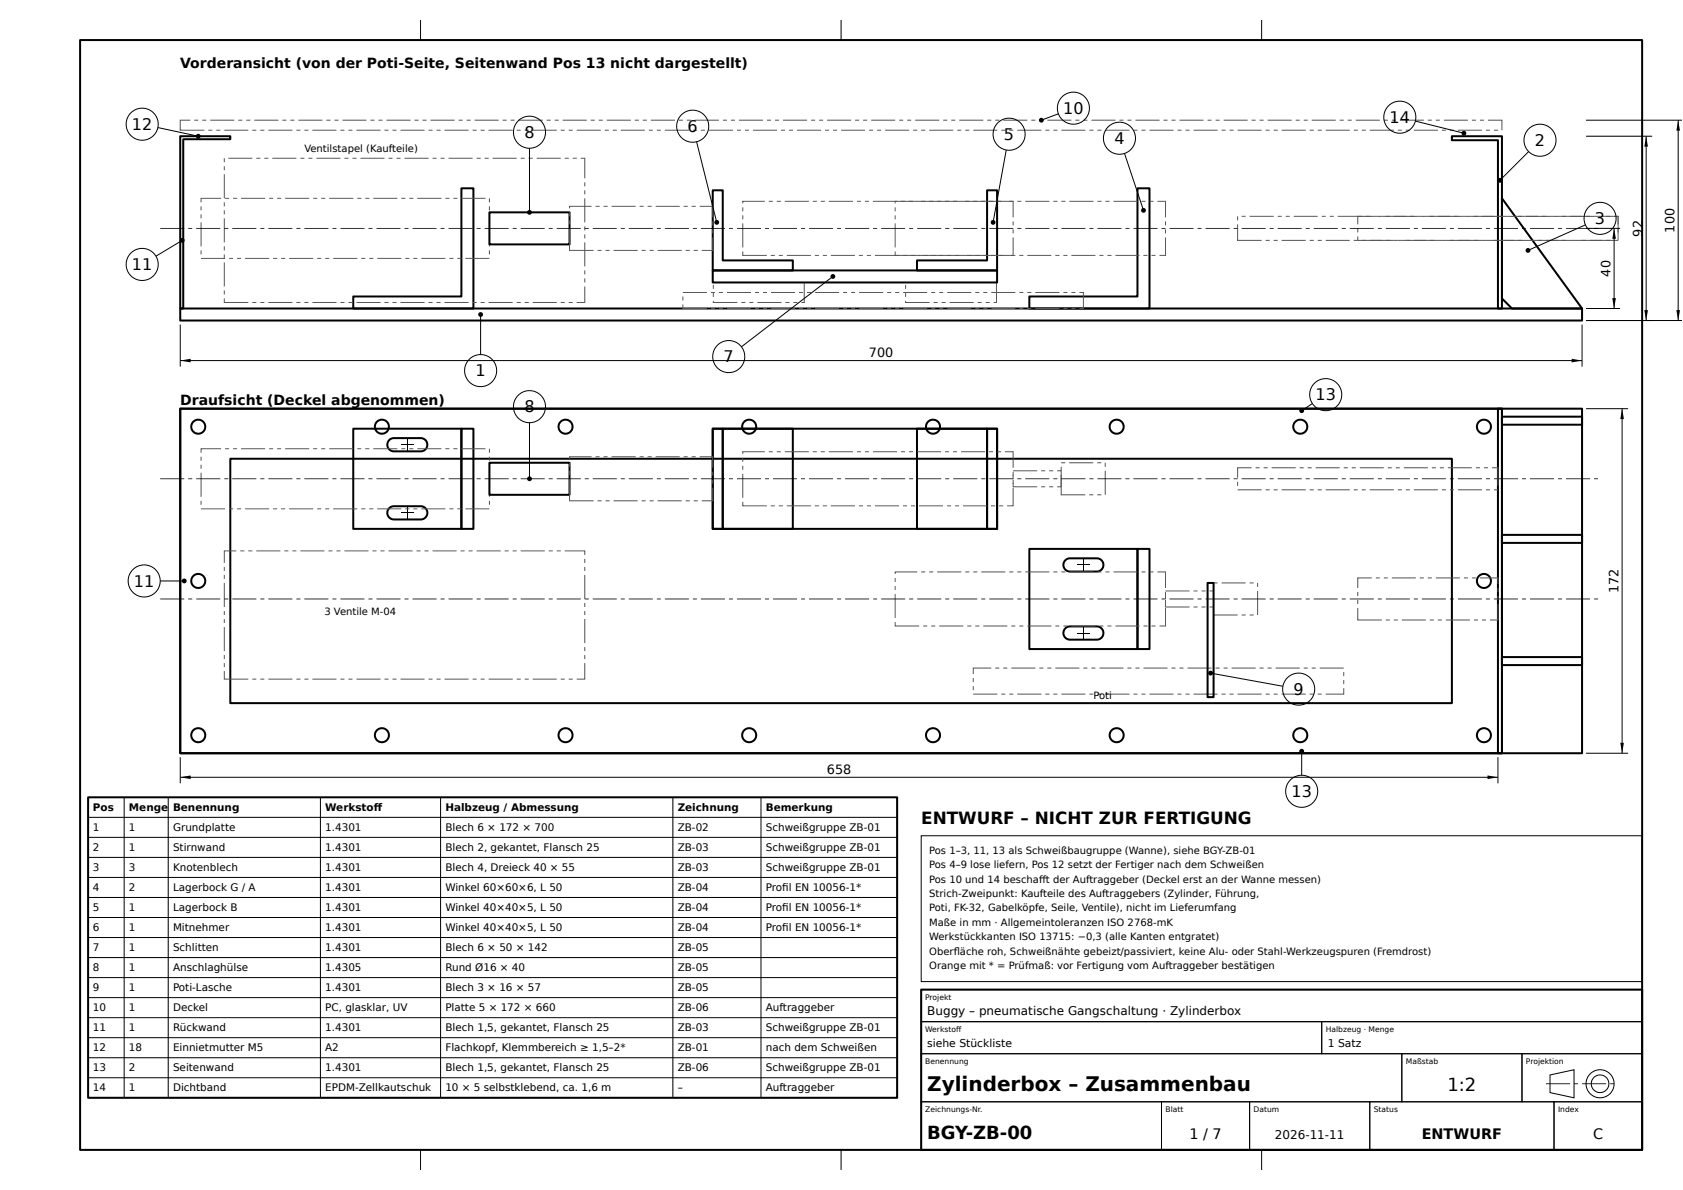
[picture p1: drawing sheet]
<svg xmlns="http://www.w3.org/2000/svg" width="420mm" height="297mm" viewBox="0 0 420 297" stroke-linecap="round" stroke-linejoin="round" font-family="sans-serif">
<path d="M20 10h390v277h-390zM45 34h12.5v.8h-11.8v42.2h-.7zM362.5 34h12.5v43h-1v-42h-11.5zM375 49.5l20 27.5h-17.5l-2.5-2.5zM45 77h350v3h-350zM230 247h180v40h-180z" fill="none" stroke="#000" stroke-width=".5"/>
<g fill="none" stroke="#000" stroke-width=".25">
<path d="M105 5v5M210 5v5M315 5v5M230 208.6h180v36.4h-180zM230 247h180v8h-180zM230 255h100v8h-100zM330 255h80v8h-80zM230 263h120v12h-120zM230 275h60v12h-60zM290 275h22v12h-22zM312 275h30v12h-30zM342 275h46v12h-46z"/>
<path d="M350 263h30v12h-30zM380 263h30v12h-30zM387 268.3l6-1.3v7l-6-1.3zM388 275h22v12h-22zM105 287v5M210 287v5M315 287v5"/>
<circle cx="399.5" cy="270.5" r="2.2"/>
<circle cx="399.5" cy="270.5" r="3.5"/>
</g>
<g fill="#000">
<path d="M386 270.4h6v.2h-6zM393 270.4h1v.2h-1z"/>
<path d="M395 270.4h6v.2h-6zM402 270.4h1v.2h-1z"/>
</g>
<path d="M52 32.4h1v.2h-1zM54 32.4h1v.2h-1zM56 32.4h6v.2h-6zM63 32.4h1v.2h-1zM65 32.4h1v.2h-1zM67 32.4h6v.2h-6zM74 32.4h1v.2h-1zM76 32.4h1v.2h-1zM78 32.4h6v.2h-6zM85 32.4h1v.2h-1zM87 32.4h1v.2h-1zM89 32.4h6v.2h-6zM96 32.4h1v.2h-1zM98 32.4h1v.2h-1zM100 32.4h6v.2h-6zM107 32.4h1v.2h-1zM109 32.4h1v.2h-1zM111 32.4h6v.2h-6zM118 32.4h1v.2h-1zM120 32.4h1v.2h-1zM122 32.4h6v.2h-6zM129 32.4h1v.2h-1zM131 32.4h1v.2h-1zM133 32.4h6v.2h-6zM140 32.4h1v.2h-1zM142 32.4h1v.2h-1zM144 32.4h6v.2h-6zM151 32.4h1v.2h-1zM153 32.4h1v.2h-1zM155 32.4h6v.2h-6zM162 32.4h1v.2h-1zM164 32.4h1v.2h-1zM166 32.4h6v.2h-6zM173 32.4h1v.2h-1zM175 32.4h1v.2h-1zM177 32.4h6v.2h-6zM184 32.4h1v.2h-1zM186 32.4h1v.2h-1zM188 32.4h6v.2h-6zM195 32.4h1v.2h-1zM197 32.4h1v.2h-1zM199 32.4h6v.2h-6zM206 32.4h1v.2h-1zM208 32.4h1v.2h-1zM210 32.4h6v.2h-6zM217 32.4h1v.2h-1zM219 32.4h1v.2h-1zM221 32.4h6v.2h-6zM228 32.4h1v.2h-1zM230 32.4h1v.2h-1zM232 32.4h6v.2h-6zM239 32.4h1v.2h-1zM241 32.4h1v.2h-1zM243 32.4h6v.2h-6zM250 32.4h1v.2h-1zM252 32.4h1v.2h-1zM254 32.4h6v.2h-6zM261 32.4h1v.2h-1zM263 32.4h1v.2h-1zM265 32.4h6v.2h-6zM272 32.4h1v.2h-1zM274 32.4h1v.2h-1zM276 32.4h6v.2h-6zM283 32.4h1v.2h-1zM285 32.4h1v.2h-1zM287 32.4h6v.2h-6zM294 32.4h1v.2h-1zM296 32.4h1v.2h-1zM298 32.4h6v.2h-6zM305 32.4h1v.2h-1zM307 32.4h1v.2h-1zM309 32.4h6v.2h-6zM316 32.4h1v.2h-1zM318 32.4h1v.2h-1zM320 32.4h6v.2h-6zM327 32.4h1v.2h-1zM329 32.4h1v.2h-1zM331 32.4h6v.2h-6zM338 32.4h1v.2h-1zM340 32.4h1v.2h-1zM342 32.4h6v.2h-6zM349 32.4h1v.2h-1zM351 32.4h1v.2h-1zM353 32.4h6v.2h-6zM360 32.4h1v.2h-1zM362 32.4h1v.2h-1zM364 32.4h6v.2h-6zM371 32.4h1v.2h-1zM373 32.4h1v.2h-1zM371.5 29.9h3.6v2.6h-.2v-2.5h.1v.1h-3.5zM369.5 29.9h1v.2h-1zM367.5 29.9h1v.2h-1zM360.5 29.9h6v.2h-6zM358.5 29.9h1v.2h-1zM356.5 29.9h1v.2h-1zM349.5 29.9h6v.2h-6zM347.5 29.9h1v.2h-1zM345.5 29.9h1v.2h-1zM338.5 29.9h6v.2h-6zM336.5 29.9h1v.2h-1zM334.5 29.9h1v.2h-1zM327.5 29.9h6v.2h-6zM325.5 29.9h1v.2h-1zM323.5 29.9h1v.2h-1zM316.5 29.9h6v.2h-6zM314.5 29.9h1v.2h-1zM312.5 29.9h1v.2h-1zM305.5 29.9h6v.2h-6zM303.5 29.9h1v.2h-1zM301.5 29.9h1v.2h-1zM294.5 29.9h6v.2h-6zM292.5 29.9h1v.2h-1zM290.5 29.9h1v.2h-1zM283.5 29.9h6v.2h-6zM281.5 29.9h1v.2h-1zM279.5 29.9h1v.2h-1zM272.5 29.9h6v.2h-6zM270.5 29.9h1v.2h-1zM268.5 29.9h1v.2h-1zM261.5 29.9h6v.2h-6zM259.5 29.9h1v.2h-1zM257.5 29.9h1v.2h-1zM250.5 29.9h6v.2h-6zM248.5 29.9h1v.2h-1zM246.5 29.9h1v.2h-1zM239.5 29.9h6v.2h-6zM237.5 29.9h1v.2h-1zM235.5 29.9h1v.2h-1zM228.5 29.9h6v.2h-6zM226.5 29.9h1v.2h-1zM224.5 29.9h1v.2h-1zM217.5 29.9h6v.2h-6zM215.5 29.9h1v.2h-1zM213.5 29.9h1v.2h-1zM206.5 29.9h6v.2h-6zM204.5 29.9h1v.2h-1zM202.5 29.9h1v.2h-1zM195.5 29.9h6v.2h-6zM193.5 29.9h1v.2h-1zM191.5 29.9h1v.2h-1zM184.5 29.9h6v.2h-6zM182.5 29.9h1v.2h-1zM180.5 29.9h1v.2h-1zM173.5 29.9h6v.2h-6zM171.5 29.9h1v.2h-1zM169.5 29.9h1v.2h-1zM162.5 29.9h6v.2h-6zM160.5 29.9h1v.2h-1zM158.5 29.9h1v.2h-1zM151.5 29.9h6v.2h-6zM149.5 29.9h1v.2h-1zM147.5 29.9h1v.2h-1zM140.5 29.9h6v.2h-6zM138.5 29.9h1v.2h-1zM136.5 29.9h1v.2h-1zM129.5 29.9h6v.2h-6zM127.5 29.9h1v.2h-1zM125.5 29.9h1v.2h-1zM118.5 29.9h6v.2h-6zM116.5 29.9h1v.2h-1zM114.5 29.9h1v.2h-1zM107.5 29.9h6v.2h-6zM105.5 29.9h1v.2h-1zM103.5 29.9h1v.2h-1zM96.5 29.9h6v.2h-6zM94.5 29.9h1v.2h-1zM92.5 29.9h1v.2h-1zM85.5 29.9h6v.2h-6zM83.5 29.9h1v.2h-1zM81.5 29.9h1v.2h-1zM74.5 29.9h6v.2h-6zM72.5 29.9h1v.2h-1zM70.5 29.9h1v.2h-1zM63.5 29.9h6v.2h-6zM61.5 29.9h1v.2h-1zM59.5 29.9h1v.2h-1zM52.5 29.9h6v.2h-6zM50.5 29.9h1v.2h-1zM48.5 29.9h1v.2h-1zM44.9 29.9h2.6v.2h-2.5v-.1h.1v2.5h-.1v-.1h6v.2h-6.1z" fill="#555"/>
<path d="M88.2 74h27v-27h3v30h-30zM257 74h27v-27h3v30h-30z" fill="none" stroke="#000" stroke-width=".5"/>
<g fill="#555">
<path d="M177.5 76.9h1v.2h-1zM179.5 76.9h1v.2h-1zM181.5 76.9h6v.2h-6zM188.5 76.9h1v.2h-1zM190.5 76.9h1v.2h-1zM192.5 76.9h6v.2h-6zM199.5 76.9h1v.2h-1zM201.5 76.9h1v.2h-1zM203.5 76.9h6v.2h-6zM210.5 76.9h1v.2h-1zM212.5 76.9h1v.2h-1zM214.5 76.9h6v.2h-6zM221.5 76.9h1v.2h-1zM223.5 76.9h1v.2h-1zM225.5 76.9h6v.2h-6zM232.5 76.9h1v.2h-1zM234.5 76.9h1v.2h-1zM236.5 76.9h6v.2h-6zM243.5 76.9h1v.2h-1zM245.5 76.9h1v.2h-1zM247.5 76.9h6v.2h-6zM254.5 76.9h1v.2h-1zM256.5 76.9h1v.2h-1zM258.5 76.9h6v.2h-6zM265.5 76.9h1v.2h-1zM267.5 76.9h1v.2h-1zM269.5 72.9h1.1v4.2h-1.1v-.2h1l-.1 .1v-4h.1l-1 .1zM267.5 72.9h1v.2h-1zM265.5 72.9h1v.2h-1zM258.5 72.9h6v.2h-6zM256.5 72.9h1v.2h-1zM254.5 72.9h1v.2h-1zM247.5 72.9h6v.2h-6zM245.5 72.9h1v.2h-1zM243.5 72.9h1v.2h-1zM236.5 72.9h6v.2h-6zM234.5 72.9h1v.2h-1zM232.5 72.9h1v.2h-1zM225.5 72.9h6v.2h-6zM223.5 72.9h1v.2h-1zM221.5 72.9h1v.2h-1zM214.5 72.9h6v.2h-6zM212.5 72.9h1v.2h-1zM210.5 72.9h1v.2h-1zM203.5 72.9h6v.2h-6zM201.5 72.9h1v.2h-1zM199.5 72.9h1v.2h-1zM192.5 72.9h6v.2h-6zM190.5 72.9h1v.2h-1zM188.5 72.9h1v.2h-1zM181.5 72.9h6v.2h-6zM179.5 72.9h1v.2h-1zM177.5 72.9h1v.2h-1zM170.5 72.9h6v.2h-6zM170.4 74h.2v1h-.2zM170.4 76h.2l-.1 1v-.1h6v.2h-6.1z"/>
<path d="M185.1 75.4h1v.2h-1zM187.1 75.4h1v.2h-1zM189.1 75.4h6v.2h-6zM196.1 75.4h1v.2h-1zM198.1 75.4h1v.2h-1zM200.5 70.4h.4v5.2h-.8v-.2l.7 .1h-.1v-5h.1l-.3 .1zM198.5 70.4h1v.2h-1zM196.5 70.4h1v.2h-1zM189.5 70.4h6v.2h-6zM187.5 70.4h1v.2h-1zM185.5 70.4h1v.2h-1zM178.5 70.4h6v.2h-6zM178 71.1h.2v1h-.2zM178 73.1h.2v1h-.2zM178 75.1h.2l-.1 .4v-.1h6v.2h-6.1z"/>
<path d="M233.1 75.4h1v.2h-1zM235.1 75.4h1v.2h-1zM237.1 75.4h6v.2h-6zM244.1 75.4h1v.2h-1zM246.1 75.4h1v.2h-1zM248.5 70.4h.4v5.2h-.8v-.2l.7 .1h-.1v-5h.1l-.3 .1zM246.5 70.4h1v.2h-1zM244.5 70.4h1v.2h-1zM237.5 70.4h6v.2h-6zM235.5 70.4h1v.2h-1zM233.5 70.4h1v.2h-1zM226.5 70.4h6v.2h-6zM226 71.1h.2v1h-.2zM226 73.1h.2v1h-.2zM226 75.1h.2l-.1 .4v-.1h6v.2h-6.1z"/>
</g>
<path d="M177.9 47.5h2.5v17.5h17.5v2.5h-20zM177.9 67.5h71v3h-71zM228.9 65h17.5v-17.5h2.5v20h-20z" fill="none" stroke="#000" stroke-width=".5"/>
<g fill="#555">
<path d="M230.5 63.6h1v.3h-1zM232.5 63.6h1v.3h-1zM234.5 63.6h6v.3h-6zM241.5 63.6h1v.3h-1zM243.5 63.6h1v.3h-1zM245.5 63.6h6v.3h-6zM252.5 63.6h1v.3h-1zM254.5 63.6h1v.3h-1zM256.5 63.6h6v.3h-6zM263.5 63.6h1v.3h-1zM265.5 63.6h1v.3h-1zM267.5 63.6h6v.3h-6zM274.5 63.6h1v.3h-1zM276.5 63.6h1v.3h-1zM278.5 63.6h6v.3h-6zM285.5 63.6h1v.3h-1zM287.5 63.6h1v.3h-1zM290.9 59.3h.2v4.6h-1.6v-.3l1.5 .2h-.1zM290.9 57.3h.2v1h-.2zM290.9 55.3h.2v1h-.2zM289 50.1h2.1v4.2h-.2v-4h.1l-2 .1zM287 50.1h1v.3h-1zM285 50.1h1v.3h-1zM278 50.1h6v.3h-6zM276 50.1h1v.3h-1zM274 50.1h1v.3h-1zM267 50.1h6v.3h-6zM265 50.1h1v.3h-1zM263 50.1h1v.3h-1zM256 50.1h6v.3h-6zM254 50.1h1v.3h-1zM252 50.1h1v.3h-1zM245 50.1h6v.3h-6zM243 50.1h1v.3h-1zM241 50.1h1v.3h-1zM234 50.1h6v.3h-6zM232 50.1h1v.3h-1zM230 50.1h1v.3h-1zM223.4 50.1h5.6v.3h-5.5v-.1l.1 .5h-.2zM223.4 51.8h.2v1h-.2zM223.4 53.8h.2v1h-.2zM223.4 55.8h.2v6h-.2zM223.4 62.8h.2l-.1 1v-.2h6v.3h-6.1z"/>
<path d="M57.2 64.4h1v.2h-1zM59.2 64.4h1v.2h-1zM61.2 64.4h6v.2h-6zM68.2 64.4h1v.2h-1zM70.2 64.4h1v.2h-1zM72.2 64.4h6v.2h-6zM79.2 64.4h1v.2h-1zM81.2 64.4h1v.2h-1zM83.2 64.4h6v.2h-6zM90.2 64.4h1v.2h-1zM92.2 64.4h1v.2h-1zM94.2 64.4h6v.2h-6zM101.2 64.4h1v.2h-1zM103.2 64.4h1v.2h-1zM105.2 64.4h6v.2h-6zM112.2 64.4h1v.2h-1zM114.2 64.4h1v.2h-1zM116.2 64.4h6v.2h-6zM122.1 62.5h.2v1h-.2zM122.1 60.5h.2v1h-.2zM122.1 53.5h.2v6h-.2zM122.1 51.5h.2v1h-.2zM122.1 49.5h.2v1h-.2zM115.2 49.4h6v.2h-6zM113.2 49.4h1v.2h-1zM111.2 49.4h1v.2h-1zM104.2 49.4h6v.2h-6zM102.2 49.4h1v.2h-1zM100.2 49.4h1v.2h-1zM93.2 49.4h6v.2h-6zM91.2 49.4h1v.2h-1zM89.2 49.4h1v.2h-1zM82.2 49.4h6v.2h-6zM80.2 49.4h1v.2h-1zM78.2 49.4h1v.2h-1zM71.2 49.4h6v.2h-6zM69.2 49.4h1v.2h-1zM67.2 49.4h1v.2h-1zM60.2 49.4h6v.2h-6zM58.2 49.4h1v.2h-1zM56.2 49.4h1v.2h-1zM50.1 49.4h5.1v.2h-5v-.1l.1 1h-.2zM50.1 51.5h.2v1h-.2zM50.1 53.5h.2v1h-.2zM50.1 55.5h.2v6h-.2zM50.1 62.5h.2v1h-.2zM50.2 64.4h6v.2h-6z"/>
<path d="M192.4 63.6h1v.3h-1zM194.4 63.6h1v.3h-1zM196.4 63.6h6v.3h-6zM203.4 63.6h1v.3h-1zM205.4 63.6h1v.3h-1zM207.4 63.6h6v.3h-6zM214.4 63.6h1v.3h-1zM216.4 63.6h1v.3h-1zM218.4 63.6h6v.3h-6zM225.4 63.6h1v.3h-1zM227.4 63.6h1v.3h-1zM229.4 63.6h6v.3h-6zM236.4 63.6h1v.3h-1zM238.4 63.6h1v.3h-1zM240.4 63.6h6v.3h-6zM247.4 63.6h1v.3h-1zM249.4 63.6h1v.3h-1zM252.8 59.3h.3v4.6h-1.7v-.3l1.5 .2h-.1zM252.8 57.3h.3v1h-.3zM252.8 55.3h.3v1h-.3zM250.9 50.1h2.2v4.2h-.3v-4h.1l-2 .1zM248.9 50.1h1v.3h-1zM246.9 50.1h1v.3h-1zM239.9 50.1h6v.3h-6zM237.9 50.1h1v.3h-1zM235.9 50.1h1v.3h-1zM228.9 50.1h6v.3h-6zM226.9 50.1h1v.3h-1zM224.9 50.1h1v.3h-1zM217.9 50.1h6v.3h-6zM215.9 50.1h1v.3h-1zM213.9 50.1h1v.3h-1zM206.9 50.1h6v.3h-6zM204.9 50.1h1v.3h-1zM202.9 50.1h1v.3h-1zM195.9 50.1h6v.3h-6zM193.9 50.1h1v.3h-1zM191.9 50.1h1v.3h-1zM185.3 50.1h5.6v.3h-5.5v-.1l.2 .5h-.3zM185.3 51.8h.3v1h-.3zM185.3 53.8h.3v1h-.3zM185.3 55.8h.3v6h-.3zM185.3 62.8h.3l-.2 1v-.2h6v.3h-6.1z"/>
</g>
<path d="M122.2 53h20v8h-20z" fill="none" stroke="#000" stroke-width=".5"/>
<g fill="#555">
<path d="M149.2 62.4h1v.2h-1zM151.2 62.4h1v.2h-1zM153.2 62.4h6v.2h-6zM160.2 62.4h1v.2h-1zM162.2 62.4h1v.2h-1zM164.2 62.4h6v.2h-6zM171.2 62.4h1v.2h-1zM173.2 62.4h1v.2h-1zM177.8 59.3h.3v3.3h-2.9v-.2h2.7v.1h-.1zM177.8 57.3h.3v1h-.3zM177.8 55.3h.3v1h-.3zM174.7 51.4h3.4v2.9h-.3v-2.8h.1v.1h-3.2zM172.7 51.4h1v.2h-1zM170.7 51.4h1v.2h-1zM163.7 51.4h6v.2h-6zM161.7 51.4h1v.2h-1zM159.7 51.4h1v.2h-1zM152.7 51.4h6v.2h-6zM150.7 51.4h1v.2h-1zM148.7 51.4h1v.2h-1zM142.1 51.4h5.6v.2h-5.5v-.1l.1 .5h-.2zM142.1 53h.2v1h-.2zM142.1 55h.2v1h-.2zM142.1 57h.2v5.5h-.1v-.1h6v.2h-6.1z"/>
<path d="M346 59.9h1v.2h-1zM348 59.9h1v.2h-1zM350 59.9h6v.2h-6zM357 59.9h1v.2h-1zM359 59.9h1v.2h-1zM361 59.9h6v.2h-6zM368 59.9h1v.2h-1zM370 59.9h1v.2h-1zM372 59.9h6v.2h-6zM379 59.9h1v.2h-1zM381 59.9h1v.2h-1zM383 59.9h6v.2h-6zM390 59.9h1v.2h-1zM392 59.9h1v.2h-1zM394 59.9h6v.2h-6zM401 59.9h1v.2h-1zM403 59.9h1v.2h-1zM403 53.9h1.1v5.1h-.2v-5h.1l-1 .1zM401 53.9h1v.2h-1zM399 53.9h1v.2h-1zM392 53.9h6v.2h-6zM390 53.9h1v.2h-1zM388 53.9h1v.2h-1zM381 53.9h6v.2h-6zM379 53.9h1v.2h-1zM377 53.9h1v.2h-1zM370 53.9h6v.2h-6zM368 53.9h1v.2h-1zM366 53.9h1v.2h-1zM359 53.9h6v.2h-6zM357 53.9h1v.2h-1zM355 53.9h1v.2h-1zM348 53.9h6v.2h-6zM346 53.9h1v.2h-1zM344 53.9h1v.2h-1zM338.9 53.9h4.1v.2h-4v-.1l.1 2h-.2zM338.9 57h.2v1h-.2zM338.9 59h.2l-.1 1v-.1h6v.2h-6.1z"/>
<path d="M316 59.9h1v.2h-1zM318 59.9h1v.2h-1zM320 59.9h6v.2h-6zM327 59.9h1v.2h-1zM329 59.9h1v.2h-1zM331 59.9h6v.2h-6zM338 59.9h1v.2h-1zM340 59.9h1v.2h-1zM342 59.9h6v.2h-6zM349 59.9h1v.2h-1zM351 59.9h1v.2h-1zM353 59.9h6v.2h-6zM360 59.9h1v.2h-1zM362 59.9h1v.2h-1zM364 59.9h6v.2h-6zM371 59.9h1v.2h-1zM373 59.9h1v.2h-1zM375 59.9h6v.2h-6zM382 59.9h1v.2h-1zM384 59.9h1v.2h-1zM386 59.9h6v.2h-6zM393 59.9h1v.2h-1zM395 59.9h1v.2h-1zM397 59.9h6v.2h-6zM403.9 59h.2v1h-.2zM403.9 57h.2v1h-.2zM400 53.9h4.1v2.1h-.2l.1-2v.1h-4zM398 53.9h1v.2h-1zM396 53.9h1v.2h-1zM389 53.9h6v.2h-6zM387 53.9h1v.2h-1zM385 53.9h1v.2h-1zM378 53.9h6v.2h-6zM376 53.9h1v.2h-1zM374 53.9h1v.2h-1zM367 53.9h6v.2h-6zM365 53.9h1v.2h-1zM363 53.9h1v.2h-1zM356 53.9h6v.2h-6zM354 53.9h1v.2h-1zM352 53.9h1v.2h-1zM345 53.9h6v.2h-6zM343 53.9h1v.2h-1zM341 53.9h1v.2h-1zM334 53.9h6v.2h-6zM332 53.9h1v.2h-1zM330 53.9h1v.2h-1zM323 53.9h6v.2h-6zM321 53.9h1v.2h-1zM319 53.9h1v.2h-1zM312 53.9h6v.2h-6zM310 53.9h1v.2h-1zM308.9 54h.2v1h-.2zM308.9 56h.2v4h-.1v-.1h6v.2h-6.1z"/>
<path d="M63 75.4h1v.2h-1zM65 75.4h1v.2h-1zM67 75.4h6v.2h-6zM74 75.4h1v.2h-1zM76 75.4h1v.2h-1zM78 75.4h6v.2h-6zM85 75.4h1v.2h-1zM87 75.4h1v.2h-1zM89 75.4h6v.2h-6zM96 75.4h1v.2h-1zM98 75.4h1v.2h-1zM100 75.4h6v.2h-6zM107 75.4h1v.2h-1zM109 75.4h1v.2h-1zM111 75.4h6v.2h-6zM118 75.4h1v.2h-1zM120 75.4h1v.2h-1zM122 75.4h6v.2h-6zM129 75.4h1v.2h-1zM131 75.4h1v.2h-1zM133 75.4h6v.2h-6zM140 75.4h1v.2h-1zM142 75.4h1v.2h-1zM145.9 71.5h.2v4.1h-2.1v-.2l2 .1h-.1zM145.9 69.5h.2v1h-.2zM145.9 67.5h.2v1h-.2zM145.9 60.5h.2v6h-.2zM145.9 58.5h.2v1h-.2zM145.9 56.5h.2v1h-.2zM145.9 49.5h.2v6h-.2zM145.9 47.5h.2v1h-.2zM145.9 45.5h.2v1h-.2zM145 39.4h1.1v5.1h-.2v-5h.1l-1 .1zM143 39.4h1v.2h-1zM141 39.4h1v.2h-1zM134 39.4h6v.2h-6zM132 39.4h1v.2h-1zM130 39.4h1v.2h-1zM123 39.4h6v.2h-6zM121 39.4h1v.2h-1zM119 39.4h1v.2h-1zM112 39.4h6v.2h-6zM110 39.4h1v.2h-1zM108 39.4h1v.2h-1zM101 39.4h6v.2h-6zM99 39.4h1v.2h-1zM97 39.4h1v.2h-1zM90 39.4h6v.2h-6zM88 39.4h1v.2h-1zM86 39.4h1v.2h-1zM79 39.4h6v.2h-6zM77 39.4h1v.2h-1zM75 39.4h1v.2h-1zM68 39.4h6v.2h-6zM66 39.4h1v.2h-1zM64 39.4h1v.2h-1zM57 39.4h6v.2h-6zM55.9 39.5h.2v1h-.2zM55.9 41.5h.2v1h-.2zM55.9 43.5h.2v6h-.2zM55.9 50.5h.2v1h-.2zM55.9 52.5h.2v1h-.2zM55.9 54.5h.2v6h-.2zM55.9 61.5h.2v1h-.2zM55.9 63.5h.2v1h-.2zM55.9 65.5h.2v6h-.2zM55.9 72.5h.2v1h-.2zM55.9 74.5h.2l-.1 1v-.1h6v.2h-6.1z"/>
</g>
<g fill="#000">
<path d="M411 34l.4 2.6h-.9zM419 30l.4 2.6h-.9zM403 57l.4 2.6h-.9zM402.5 74.4h.9l-.4 2.6zM410.5 77.4h.9l-.4 2.6zM418.5 77.4h.9l-.4 2.6zM45 90l2.6-.5v.9zM392.4 89.5l2.6 .5-2.6 .4z"/>
<path d="M40 56.9h6v.2h-6zM47 56.9h1v.2h-1zM49 56.9h6v.2h-6zM56 56.9h1v.2h-1zM58 56.9h6v.2h-6zM65 56.9h1v.2h-1zM67 56.9h6v.2h-6zM74 56.9h1v.2h-1zM76 56.9h6v.2h-6zM83 56.9h1v.2h-1zM85 56.9h6v.2h-6zM92 56.9h1v.2h-1zM94 56.9h6v.2h-6zM101 56.9h1v.2h-1zM103 56.9h6v.2h-6zM110 56.9h1v.2h-1zM112 56.9h6v.2h-6zM119 56.9h1v.2h-1zM121 56.9h6v.2h-6zM128 56.9h1v.2h-1zM130 56.9h6v.2h-6zM137 56.9h1v.2h-1zM139 56.9h6v.2h-6zM146 56.9h1v.2h-1zM148 56.9h6v.2h-6zM155 56.9h1v.2h-1zM157 56.9h6v.2h-6zM164 56.9h1v.2h-1zM166 56.9h6v.2h-6zM173 56.9h1v.2h-1zM175 56.9h6v.2h-6zM182 56.9h1v.2h-1zM184 56.9h6v.2h-6zM191 56.9h1v.2h-1zM193 56.9h6v.2h-6zM200 56.9h1v.2h-1zM202 56.9h6v.2h-6zM209 56.9h1v.2h-1zM211 56.9h6v.2h-6zM218 56.9h1v.2h-1zM220 56.9h6v.2h-6zM227 56.9h1v.2h-1zM229 56.9h6v.2h-6zM236 56.9h1v.2h-1zM238 56.9h6v.2h-6zM245 56.9h1v.2h-1zM247 56.9h6v.2h-6zM254 56.9h1v.2h-1zM256 56.9h6v.2h-6zM263 56.9h1v.2h-1zM265 56.9h6v.2h-6zM272 56.9h1v.2h-1zM274 56.9h6v.2h-6zM281 56.9h1v.2h-1zM283 56.9h6v.2h-6zM290 56.9h1v.2h-1zM292 56.9h6v.2h-6zM299 56.9h1v.2h-1zM301 56.9h6v.2h-6zM308 56.9h1v.2h-1zM310 56.9h6v.2h-6zM317 56.9h1v.2h-1zM319 56.9h6v.2h-6zM326 56.9h1v.2h-1zM328 56.9h6v.2h-6zM335 56.9h1v.2h-1zM337 56.9h6v.2h-6zM344 56.9h1v.2h-1zM346 56.9h6v.2h-6zM353 56.9h1v.2h-1zM355 56.9h6v.2h-6zM362 56.9h1v.2h-1zM364 56.9h6v.2h-6zM371 56.9h1v.2h-1zM373 56.9h6v.2h-6zM380 56.9h1v.2h-1zM382 56.9h6v.2h-6zM389 56.9h1v.2h-1zM391 56.9h6v.2h-6zM398 56.9h1v.2h-1z"/>
<circle cx="49.5" cy="34" r=".6"/>
<circle cx="260" cy="30" r=".6"/>
<circle cx="365.5" cy="33.3" r=".6"/>
<circle cx="132.2" cy="53" r=".6"/>
<circle cx="178.9" cy="55.5" r=".6"/>
<circle cx="247.9" cy="55.5" r=".6"/>
<circle cx="285.5" cy="52.5" r=".6"/>
<circle cx="374.5" cy="45" r=".6"/>
<circle cx="45.5" cy="60" r=".6"/>
<circle cx="120" cy="78.5" r=".6"/>
<circle cx="207.9" cy="69" r=".6"/>
<circle cx="381.5" cy="62.5" r=".6"/>
</g>
<g fill="none" stroke="#000" stroke-width=".25">
<path d="M39.4 31.8l10.1 2.2M132.2 37v16M173.9 35.4l5 20.1M251.2 37.4l-3.3 18.1M264.3 28.4l-4.3 1.6M280.8 38.3l4.7 14.2M353.4 30.2l12.1 3.1M381.7 37.8l-7.2 7.2M396 34h16.5M396 30h23.9M411 34v46M419 30v50"/>
<path d="M395.8 56.1l-14.3 6.4M396 57h8.5M403 57v20M45.5 60l-6.6 3.9M120 78.5v10M207.9 69l-22.8 17.6M396 77h8.5M396 80h23.9M45 81v10.5M45 90h350M395 81v10.5M100.2 111h3"/>
<path d="M101.7 109.5v3M100.2 128h3M101.7 126.5v3M270.5 139.5v3M269 158h3M269 141h3M270.5 156.5v3"/>
<circle cx="35.5" cy="31" r="4"/>
<circle cx="132.2" cy="33" r="4"/>
<circle cx="172.9" cy="31.5" r="4"/>
<circle cx="251.9" cy="33.5" r="4"/>
<circle cx="268" cy="27" r="4"/>
<circle cx="279.5" cy="34.5" r="4"/>
<circle cx="349.5" cy="29.3" r="4"/>
<circle cx="384.5" cy="35" r="4"/>
<circle cx="399.5" cy="54.5" r="4"/>
<circle cx="35.5" cy="66" r="4"/>
<circle cx="120" cy="92.5" r="4"/>
<circle cx="181.9" cy="89" r="4"/>
</g>
<g fill="none" stroke="#000" stroke-width=".5">
<path d="M45 102h350v86h-350zM45 102h330v86h-330zM57.5 114.5h305v61h-305zM88.2 107h27v25h-27zM97.2 109.8l1-.4 6.8-.1a1.65 1.65 0 0 1 1.7 1.7 1.65 1.65 0 0 1-1.7 1.6h-6.7a1.65 1.65 0 0 1-1.5-1 1.65 1.65 0 0 1 .4-1.8zM115.2 107h3v25h-3zM177.9 107h71v25h-71zM177.9 107h2.5v25h-2.5zM180.4 107h17.5v25h-17.5zM228.9 107h17.5v25h-17.5zM246.4 107h2.5v25h-2.5zM374 102h1v86h-1z"/>
<path d="M375 104h20v2h-20zM97.2 126.8l1-.4 6.8-.1a1.65 1.65 0 0 1 1.7 1.7 1.65 1.65 0 0 1-1.7 1.6h-6.7a1.65 1.65 0 0 1-1.5-1 1.65 1.65 0 0 1 .4-1.8zM257 137h27v25h-27zM266 139.8l1-.4 6.8-.1a1.65 1.65 0 0 1 1.7 1.7 1.65 1.65 0 0 1-1.7 1.6h-6.7a1.65 1.65 0 0 1-1.5-1 1.65 1.65 0 0 1 .4-1.8zM284 137h3v25h-3zM375 133.5h20v2h-20zM266 156.8l1-.4 6.8-.1a1.65 1.65 0 0 1 1.7 1.7 1.65 1.65 0 0 1-1.7 1.6h-6.7a1.65 1.65 0 0 1-1.5-1 1.65 1.65 0 0 1 .4-1.8zM375 164h20v2h-20z"/>
<circle cx="49.5" cy="106.5" r="1.75"/>
<circle cx="95.3" cy="106.5" r="1.75"/>
<circle cx="141.2" cy="106.5" r="1.75"/>
<circle cx="187" cy="106.5" r="1.75"/>
<circle cx="232.9" cy="106.5" r="1.75"/>
<circle cx="278.8" cy="106.5" r="1.75"/>
<circle cx="324.6" cy="106.5" r="1.75"/>
<circle cx="370.5" cy="106.5" r="1.75"/>
<circle cx="49.5" cy="145" r="1.75"/>
<circle cx="370.5" cy="145" r="1.75"/>
<circle cx="49.5" cy="183.5" r="1.75"/>
<circle cx="95.3" cy="183.5" r="1.75"/>
<circle cx="141.2" cy="183.5" r="1.75"/>
<circle cx="187" cy="183.5" r="1.75"/>
<circle cx="232.9" cy="183.5" r="1.75"/>
<circle cx="278.8" cy="183.5" r="1.75"/>
<circle cx="324.6" cy="183.5" r="1.75"/>
<circle cx="370.5" cy="183.5" r="1.75"/>
</g>
<g fill="#555">
<path d="M230.5 156.1h1v.3h-1zM232.5 156.1h1v.3h-1zM234.5 156.1h6v.3h-6zM241.5 156.1h1v.3h-1zM243.5 156.1h1v.3h-1zM245.5 156.1h6v.3h-6zM252.5 156.1h1v.3h-1zM254.5 156.1h1v.3h-1zM256.5 156.1h6v.3h-6zM263.5 156.1h1v.3h-1zM265.5 156.1h1v.3h-1zM267.5 156.1h6v.3h-6zM274.5 156.1h1v.3h-1zM276.5 156.1h1v.3h-1zM278.5 156.1h6v.3h-6zM285.5 156.1h1v.3h-1zM287.5 156.1h1v.3h-1zM290.9 151.7h.2v4.7h-1.6v-.3l1.5 .1h-.1zM290.9 149.7h.2v1h-.2zM290.9 147.7h.2v1h-.2zM289 142.6h2.1v4.1h-.2v-4h.1l-2 .2zM287 142.6h1v.3h-1zM285 142.6h1v.3h-1zM278 142.6h6v.3h-6zM276 142.6h1v.3h-1zM274 142.6h1v.3h-1zM267 142.6h6v.3h-6zM265 142.6h1v.3h-1zM263 142.6h1v.3h-1zM256 142.6h6v.3h-6zM254 142.6h1v.3h-1zM252 142.6h1v.3h-1zM245 142.6h6v.3h-6zM243 142.6h1v.3h-1zM241 142.6h1v.3h-1zM234 142.6h6v.3h-6zM232 142.6h1v.3h-1zM230 142.6h1v.3h-1zM223.4 142.6h5.6v.3h-5.5v-.2l.1 .5h-.2zM223.4 144.2h.2v1h-.2zM223.4 146.2h.2v1h-.2zM223.4 148.2h.2v6h-.2zM223.4 155.2h.2l-.1 1v-.1h6v.3h-6.1z"/>
<path d="M298 151.4h1v.2h-1zM300 151.4h1v.2h-1zM302 147.4h1.1v4.2h-1.1v-.2h1l-.1 .1v-4h.1l-1 .1zM300 147.4h1v.2h-1zM298 147.4h1v.2h-1zM291 147.4h6v.2h-6zM290.9 148.5h.2v1h-.2zM290.9 150.5h.2l-.1 1v-.1h6v.2h-6.1z"/>
<path d="M310 153.4h1v.2h-1zM312 153.4h1v.2h-1zM313.9 147.5h.2v6h-.2zM313.9 145.5h.2v1h-.2zM312 145.4h1v.2h-1zM305 145.4h6v.2h-6zM303 145.4h1v.2h-1zM302.9 146.5h.2v1h-.2zM302.9 148.5h.2v5h-.1v-.1h6v.2h-6.1z"/>
<path d="M57.2 126.9h1v.2h-1zM59.2 126.9h1v.2h-1zM61.2 126.9h6v.2h-6zM68.2 126.9h1v.2h-1zM70.2 126.9h1v.2h-1zM72.2 126.9h6v.2h-6zM79.2 126.9h1v.2h-1zM81.2 126.9h1v.2h-1zM83.2 126.9h6v.2h-6zM90.2 126.9h1v.2h-1zM92.2 126.9h1v.2h-1zM94.2 126.9h6v.2h-6zM101.2 126.9h1v.2h-1zM103.2 126.9h1v.2h-1zM105.2 126.9h6v.2h-6zM112.2 126.9h1v.2h-1zM114.2 126.9h1v.2h-1zM116.2 126.9h6v.2h-6zM122.1 125h.2v1h-.2zM122.1 123h.2v1h-.2zM122.1 116h.2v6h-.2zM122.1 114h.2v1h-.2zM122.1 112h.2v1h-.2zM115.2 111.9h6v.2h-6zM113.2 111.9h1v.2h-1zM111.2 111.9h1v.2h-1zM104.2 111.9h6v.2h-6zM102.2 111.9h1v.2h-1zM100.2 111.9h1v.2h-1zM93.2 111.9h6v.2h-6zM91.2 111.9h1v.2h-1zM89.2 111.9h1v.2h-1zM82.2 111.9h6v.2h-6zM80.2 111.9h1v.2h-1zM78.2 111.9h1v.2h-1zM71.2 111.9h6v.2h-6zM69.2 111.9h1v.2h-1zM67.2 111.9h1v.2h-1zM60.2 111.9h6v.2h-6zM58.2 111.9h1v.2h-1zM56.2 111.9h1v.2h-1zM50.1 111.9h5.1v.2h-5v-.1l.1 1h-.2zM50.1 114h.2v1h-.2zM50.1 116h.2v1h-.2zM50.1 118h.2v6h-.2zM50.1 125h.2v1h-.2zM50.2 126.9h6v.2h-6z"/>
</g>
<path d="M122.2 115.5h20v8h-20z" fill="none" stroke="#000" stroke-width=".5"/>
<g fill="#555">
<path d="M149.2 124.9h1v.2h-1zM151.2 124.9h1v.2h-1zM153.2 124.9h6v.2h-6zM160.2 124.9h1v.2h-1zM162.2 124.9h1v.2h-1zM164.2 124.9h6v.2h-6zM171.2 124.9h1v.2h-1zM173.2 124.9h1v.2h-1zM177.8 121.7h.3v3.4h-2.9v-.2h2.7v.1h-.1zM177.8 119.7h.3v1h-.3zM177.8 117.7h.3v1h-.3zM174.7 113.9h3.4v2.8h-.3v-2.7h.1v.1h-3.2zM172.7 113.9h1v.2h-1zM170.7 113.9h1v.2h-1zM163.7 113.9h6v.2h-6zM161.7 113.9h1v.2h-1zM159.7 113.9h1v.2h-1zM152.7 113.9h6v.2h-6zM150.7 113.9h1v.2h-1zM148.7 113.9h1v.2h-1zM142.1 113.9h5.6v.2h-5.5v-.1l.1 .5h-.2zM142.1 115.5h.2v1h-.2zM142.1 117.5h.2v1h-.2zM142.1 119.5h.2v5.5h-.1v-.1h6v.2h-6.1z"/>
<path d="M192.4 126.1h1v.3h-1zM194.4 126.1h1v.3h-1zM196.4 126.1h6v.3h-6zM203.4 126.1h1v.3h-1zM205.4 126.1h1v.3h-1zM207.4 126.1h6v.3h-6zM214.4 126.1h1v.3h-1zM216.4 126.1h1v.3h-1zM218.4 126.1h6v.3h-6zM225.4 126.1h1v.3h-1zM227.4 126.1h1v.3h-1zM229.4 126.1h6v.3h-6zM236.4 126.1h1v.3h-1zM238.4 126.1h1v.3h-1zM240.4 126.1h6v.3h-6zM247.4 126.1h1v.3h-1zM249.4 126.1h1v.3h-1zM252.8 121.7h.3v4.7h-1.7v-.3l1.5 .1h-.1zM252.8 119.7h.3v1h-.3zM252.8 117.7h.3v1h-.3zM250.9 112.6h2.2v4.1h-.3v-4h.1l-2 .2zM248.9 112.6h1v.3h-1zM246.9 112.6h1v.3h-1zM239.9 112.6h6v.3h-6zM237.9 112.6h1v.3h-1zM235.9 112.6h1v.3h-1zM228.9 112.6h6v.3h-6zM226.9 112.6h1v.3h-1zM224.9 112.6h1v.3h-1zM217.9 112.6h6v.3h-6zM215.9 112.6h1v.3h-1zM213.9 112.6h1v.3h-1zM206.9 112.6h6v.3h-6zM204.9 112.6h1v.3h-1zM202.9 112.6h1v.3h-1zM195.9 112.6h6v.3h-6zM193.9 112.6h1v.3h-1zM191.9 112.6h1v.3h-1zM185.3 112.6h5.6v.3h-5.5v-.2l.2 .5h-.3zM185.3 114.2h.3v1h-.3zM185.3 116.2h.3v1h-.3zM185.3 118.2h.3v6h-.3zM185.3 125.2h.3l-.2 1v-.1h6v.3h-6.1z"/>
<path d="M259.9 121.4h1v.2h-1zM261.9 121.4h1v.2h-1zM263.9 117.4h1.2v4.2h-1.2v-.2h1l-.1 .1v-4h.1l-1 .1zM261.9 117.4h1v.2h-1zM259.9 117.4h1v.2h-1zM252.9 117.4h6v.2h-6zM252.8 118.5h.3v1h-.3zM252.8 120.5h.3v1h-.3zM252.9 121.4h6v.2h-6z"/>
<path d="M271.9 123.4h1v.2h-1zM273.9 123.4h1v.2h-1zM275.8 117.5h.3v6h-.3zM275.8 115.5h.3v1h-.3zM273.9 115.4h1v.2h-1zM266.9 115.4h6v.2h-6zM264.9 115.4h1v.2h-1zM264.8 116.5h.3v1h-.3zM264.8 118.5h.3v5h-.2v-.1h6v.2h-6.1z"/>
<path d="M250 173.1h1v.3h-1zM252 173.1h1v.3h-1zM254 173.1h6v.3h-6zM261 173.1h1v.3h-1zM263 173.1h1v.3h-1zM265 173.1h6v.3h-6zM272 173.1h1v.3h-1zM274 173.1h1v.3h-1zM276 173.1h6v.3h-6zM283 173.1h1v.3h-1zM285 173.1h1v.3h-1zM287 173.1h6v.3h-6zM294 173.1h1v.3h-1zM296 173.1h1v.3h-1zM298 173.1h6v.3h-6zM305 173.1h1v.3h-1zM307 173.1h1v.3h-1zM309 173.1h6v.3h-6zM316 173.1h1v.3h-1zM318 173.1h1v.3h-1zM320 173.1h6v.3h-6zM327 173.1h1v.3h-1zM329 173.1h1v.3h-1zM331 173.1h4.5v.1l-.1-1.5h.2v1.7h-4.6zM335.4 169.7h.2v1h-.2zM335.4 167.7h.2v1h-.2zM329.5 166.6h6v.3h-6zM327.5 166.6h1v.3h-1zM325.5 166.6h1v.3h-1zM318.5 166.6h6v.3h-6zM316.5 166.6h1v.3h-1zM314.5 166.6h1v.3h-1zM307.5 166.6h6v.3h-6zM305.5 166.6h1v.3h-1zM303.5 166.6h1v.3h-1zM296.5 166.6h6v.3h-6zM294.5 166.6h1v.3h-1zM292.5 166.6h1v.3h-1zM285.5 166.6h6v.3h-6zM283.5 166.6h1v.3h-1zM281.5 166.6h1v.3h-1zM274.5 166.6h6v.3h-6zM272.5 166.6h1v.3h-1zM270.5 166.6h1v.3h-1zM263.5 166.6h6v.3h-6zM261.5 166.6h1v.3h-1zM259.5 166.6h1v.3h-1zM252.5 166.6h6v.3h-6zM250.5 166.6h1v.3h-1zM248.5 166.6h1v.3h-1zM242.9 166.6h4.6v.3h-4.5v-.2l.1 1.5h-.2zM242.9 169.2h.2v1h-.2zM242.9 171.2h.2v1h-.2zM243 173.1h6v.3h-6z"/>
<path d="M63 169.4h1v.2h-1zM65 169.4h1v.2h-1zM67 169.4h6v.2h-6zM74 169.4h1v.2h-1zM76 169.4h1v.2h-1zM78 169.4h6v.2h-6zM85 169.4h1v.2h-1zM87 169.4h1v.2h-1zM89 169.4h6v.2h-6zM96 169.4h1v.2h-1zM98 169.4h1v.2h-1zM100 169.4h6v.2h-6zM107 169.4h1v.2h-1zM109 169.4h1v.2h-1zM111 169.4h6v.2h-6zM118 169.4h1v.2h-1zM120 169.4h1v.2h-1zM122 169.4h6v.2h-6zM129 169.4h1v.2h-1zM131 169.4h1v.2h-1zM133 169.4h6v.2h-6zM140 169.4h1v.2h-1zM142 169.4h1v.2h-1zM145.9 165.5h.2v4.1h-2.1v-.2l2 .1h-.1zM145.9 163.5h.2v1h-.2zM145.9 161.5h.2v1h-.2zM145.9 154.5h.2v6h-.2zM145.9 152.5h.2v1h-.2zM145.9 150.5h.2v1h-.2zM145.9 143.5h.2v6h-.2zM145.9 141.5h.2v1h-.2zM145.9 139.5h.2v1h-.2zM141 137.4h5.1v1.1h-.2l.1-1v.1h-5zM139 137.4h1v.2h-1zM137 137.4h1v.2h-1zM130 137.4h6v.2h-6zM128 137.4h1v.2h-1zM126 137.4h1v.2h-1zM119 137.4h6v.2h-6zM117 137.4h1v.2h-1zM115 137.4h1v.2h-1zM108 137.4h6v.2h-6zM106 137.4h1v.2h-1zM104 137.4h1v.2h-1zM97 137.4h6v.2h-6zM95 137.4h1v.2h-1zM93 137.4h1v.2h-1zM86 137.4h6v.2h-6zM84 137.4h1v.2h-1zM82 137.4h1v.2h-1zM75 137.4h6v.2h-6zM73 137.4h1v.2h-1zM71 137.4h1v.2h-1zM64 137.4h6v.2h-6zM62 137.4h1v.2h-1zM60 137.4h1v.2h-1zM55.9 137.4h3.1v.2h-3v-.1h.1v3h-.2zM55.9 141.5h.2v1h-.2zM55.9 143.5h.2v1h-.2zM55.9 145.5h.2v6h-.2zM55.9 152.5h.2v1h-.2zM55.9 154.5h.2v1h-.2zM55.9 156.5h.2v6h-.2zM55.9 163.5h.2v1h-.2zM55.9 165.5h.2v1h-.2zM55.9 167.5h.2l-.1 2v-.1h6v.2h-6.1z"/>
</g>
<path d="M301.5 145.5h1.5v28.5h-1.5z" fill="none" stroke="#000" stroke-width=".5"/>
<path d="M40 149.4h6v.2h-6zM47 149.4h1v.2h-1zM49 149.4h6v.2h-6zM56 149.4h1v.2h-1zM58 149.4h6v.2h-6zM65 149.4h1v.2h-1zM67 149.4h6v.2h-6zM74 149.4h1v.2h-1zM76 149.4h6v.2h-6zM83 149.4h1v.2h-1zM85 149.4h6v.2h-6zM92 149.4h1v.2h-1zM94 149.4h6v.2h-6zM101 149.4h1v.2h-1zM103 149.4h6v.2h-6zM110 149.4h1v.2h-1zM112 149.4h6v.2h-6zM119 149.4h1v.2h-1zM121 149.4h6v.2h-6zM128 149.4h1v.2h-1zM130 149.4h6v.2h-6zM137 149.4h1v.2h-1zM139 149.4h6v.2h-6zM146 149.4h1v.2h-1zM148 149.4h6v.2h-6zM155 149.4h1v.2h-1zM157 149.4h6v.2h-6zM164 149.4h1v.2h-1zM166 149.4h6v.2h-6zM173 149.4h1v.2h-1zM175 149.4h6v.2h-6zM182 149.4h1v.2h-1zM184 149.4h6v.2h-6zM191 149.4h1v.2h-1zM193 149.4h6v.2h-6zM200 149.4h1v.2h-1zM202 149.4h6v.2h-6zM209 149.4h1v.2h-1zM211 149.4h6v.2h-6zM218 149.4h1v.2h-1zM220 149.4h6v.2h-6zM227 149.4h1v.2h-1zM229 149.4h6v.2h-6zM236 149.4h1v.2h-1zM238 149.4h6v.2h-6zM245 149.4h1v.2h-1zM247 149.4h6v.2h-6zM254 149.4h1v.2h-1zM256 149.4h6v.2h-6zM263 149.4h1v.2h-1zM265 149.4h6v.2h-6zM272 149.4h1v.2h-1zM274 149.4h6v.2h-6zM281 149.4h1v.2h-1zM283 149.4h6v.2h-6zM290 149.4h1v.2h-1zM292 149.4h6v.2h-6zM299 149.4h1v.2h-1zM301 149.4h6v.2h-6zM308 149.4h1v.2h-1zM310 149.4h6v.2h-6zM317 149.4h1v.2h-1zM319 149.4h6v.2h-6zM326 149.4h1v.2h-1zM328 149.4h6v.2h-6zM335 149.4h1v.2h-1zM337 149.4h6v.2h-6zM344 149.4h1v.2h-1zM346 149.4h6v.2h-6zM353 149.4h1v.2h-1zM355 149.4h6v.2h-6zM362 149.4h1v.2h-1zM364 149.4h6v.2h-6zM371 149.4h1v.2h-1zM373 149.4h6v.2h-6zM380 149.4h1v.2h-1zM382 149.4h6v.2h-6zM389 149.4h1v.2h-1zM391 149.4h6v.2h-6zM398 149.4h1v.2h-1z" fill="#000"/>
<path d="M346 154.6h1v.3h-1zM348 154.6h1v.3h-1zM350 154.6h6v.3h-6zM357 154.6h1v.3h-1zM359 154.6h1v.3h-1zM361 154.6h6v.3h-6zM368 154.6h1v.3h-1zM370 154.6h1v.3h-1zM373.9 150.7h.2v4.2h-2.1v-.3l2 .1h-.1zM373.9 148.7h.2v1h-.2zM373.9 146.7h.2v1h-.2zM369.5 144.1h4.6v1.6h-.2l.1-1.5v.2h-4.5zM367.5 144.1h1v.3h-1zM365.5 144.1h1v.3h-1zM358.5 144.1h6v.3h-6zM356.5 144.1h1v.3h-1zM354.5 144.1h1v.3h-1zM347.5 144.1h6v.3h-6zM345.5 144.1h1v.3h-1zM343.5 144.1h1v.3h-1zM338.9 144.1h3.6v.3h-3.5v-.2h.1v2.5h-.2zM338.9 147.7h.2v1h-.2zM338.9 149.7h.2v1h-.2zM338.9 151.7h.2v3h-.1v-.1h6v.3h-6.1z" fill="#555"/>
<path d="M40 119.4h6v.2h-6zM47 119.4h1v.2h-1zM49 119.4h6v.2h-6zM56 119.4h1v.2h-1zM58 119.4h6v.2h-6zM65 119.4h1v.2h-1zM67 119.4h6v.2h-6zM74 119.4h1v.2h-1zM76 119.4h6v.2h-6zM83 119.4h1v.2h-1zM85 119.4h6v.2h-6zM92 119.4h1v.2h-1zM94 119.4h6v.2h-6zM101 119.4h1v.2h-1zM103 119.4h6v.2h-6zM110 119.4h1v.2h-1zM112 119.4h6v.2h-6zM119 119.4h1v.2h-1zM121 119.4h6v.2h-6zM128 119.4h1v.2h-1zM130 119.4h6v.2h-6zM137 119.4h1v.2h-1zM139 119.4h6v.2h-6zM146 119.4h1v.2h-1zM148 119.4h6v.2h-6zM155 119.4h1v.2h-1zM157 119.4h6v.2h-6zM164 119.4h1v.2h-1zM166 119.4h6v.2h-6zM173 119.4h1v.2h-1zM175 119.4h6v.2h-6zM182 119.4h1v.2h-1zM184 119.4h6v.2h-6zM191 119.4h1v.2h-1zM193 119.4h6v.2h-6zM200 119.4h1v.2h-1zM202 119.4h6v.2h-6zM209 119.4h1v.2h-1zM211 119.4h6v.2h-6zM218 119.4h1v.2h-1zM220 119.4h6v.2h-6zM227 119.4h1v.2h-1zM229 119.4h6v.2h-6zM236 119.4h1v.2h-1zM238 119.4h6v.2h-6zM245 119.4h1v.2h-1zM247 119.4h6v.2h-6zM254 119.4h1v.2h-1zM256 119.4h6v.2h-6zM263 119.4h1v.2h-1zM265 119.4h6v.2h-6zM272 119.4h1v.2h-1zM274 119.4h6v.2h-6zM281 119.4h1v.2h-1zM283 119.4h6v.2h-6zM290 119.4h1v.2h-1zM292 119.4h6v.2h-6zM299 119.4h1v.2h-1zM301 119.4h6v.2h-6zM308 119.4h1v.2h-1zM310 119.4h6v.2h-6zM317 119.4h1v.2h-1zM319 119.4h6v.2h-6zM326 119.4h1v.2h-1zM328 119.4h6v.2h-6zM335 119.4h1v.2h-1zM337 119.4h6v.2h-6zM344 119.4h1v.2h-1zM346 119.4h6v.2h-6zM353 119.4h1v.2h-1zM355 119.4h6v.2h-6zM362 119.4h1v.2h-1zM364 119.4h6v.2h-6zM371 119.4h1v.2h-1zM373 119.4h6v.2h-6zM380 119.4h1v.2h-1zM382 119.4h6v.2h-6zM389 119.4h1v.2h-1zM391 119.4h6v.2h-6zM398 119.4h1v.2h-1z" fill="#000"/>
<path d="M316 122.1h1v.3h-1zM318 122.1h1v.3h-1zM320 122.1h6v.3h-6zM327 122.1h1v.3h-1zM329 122.1h1v.3h-1zM331 122.1h6v.3h-6zM338 122.1h1v.3h-1zM340 122.1h1v.3h-1zM342 122.1h6v.3h-6zM349 122.1h1v.3h-1zM351 122.1h1v.3h-1zM353 122.1h6v.3h-6zM360 122.1h1v.3h-1zM362 122.1h1v.3h-1zM364 122.1h6v.3h-6zM371 122.1h1v.3h-1zM373 122.1h1v.3h-1zM372.5 116.6h1.6v4.6h-.2v-4.5h.1l-1.5 .2zM370.5 116.6h1v.3h-1zM368.5 116.6h1v.3h-1zM361.5 116.6h6v.3h-6zM359.5 116.6h1v.3h-1zM357.5 116.6h1v.3h-1zM350.5 116.6h6v.3h-6zM348.5 116.6h1v.3h-1zM346.5 116.6h1v.3h-1zM339.5 116.6h6v.3h-6zM337.5 116.6h1v.3h-1zM335.5 116.6h1v.3h-1zM328.5 116.6h6v.3h-6zM326.5 116.6h1v.3h-1zM324.5 116.6h1v.3h-1zM317.5 116.6h6v.3h-6zM315.5 116.6h1v.3h-1zM313.5 116.6h1v.3h-1zM308.9 116.6h3.6v.3h-3.5v-.2h.1v2.5h-.2zM308.9 120.2h.2v1h-.2zM309 122.1h6v.3h-6z" fill="#555"/>
<g fill="none" stroke="#000" stroke-width=".25">
<path d="M132.2 105.5v14M327.7 100.7l-2.7 1.8M396 102h10.5M405 102v86M40 145h6M302.2 168l18.1 3.3M31 199v75M42 199v75M45 189v6.5M45 194h329M80 199v75M110 199v75"/>
<path d="M168 199v75M190 199v75M224 199v75M325 187.5v6M374 189v6.5M396 188h10.5M22 204h202M22 209h202M22 214h202M22 219h202M22 224h202M22 229h202"/>
<path d="M22 234h202M22 239h202M22 244h202M22 249h202M22 254h202M22 259h202M22 264h202M22 269h202"/>
<circle cx="331" cy="98.5" r="4"/>
<circle cx="132.2" cy="101.5" r="4"/>
<circle cx="36" cy="145" r="4"/>
<circle cx="324.2" cy="172" r="4"/>
<circle cx="325" cy="197.5" r="4"/>
</g>
<g fill="#000">
<path d="M405 102l.4 2.6h-.9zM45 194l2.6-.5v.9zM371.4 193.5l2.6 .5-2.6 .4zM404.5 185.4h.9l-.4 2.6z"/>
<circle cx="132.2" cy="119.5" r=".6"/>
<circle cx="325" cy="102.5" r=".6"/>
<circle cx="46" cy="145" r=".6"/>
<circle cx="302.2" cy="168" r=".6"/>
<circle cx="325" cy="187.5" r=".6"/>
</g>
<path d="M22 199h202v75h-202z" fill="none" stroke="#000" stroke-width=".5"/>
<text font-size="5" x="231.5" y="272.4">Zylinderbox – Zusammenbau</text>
<g font-size="4.5">
<text x="361.4" y="272.4">1:2</text>
<text x="231.5" y="284.4">BGY-ZB-00</text>
</g>
<text font-size="4.2" x="230" y="205.6">ENTWURF – NICHT ZUR FERTIGUNG</text>
<g font-size="4">
<text x="265.5" y="28.4">10</text>
<text x="33" y="32.4">12</text>
<text x="130.9" y="34.4">8</text>
<text x="171.7" y="32.9">6</text>
<text x="250.7" y="34.9">5</text>
<text x="278.2" y="35.9">4</text>
<text x="347" y="30.6">14</text>
<text x="383.2" y="36.4">2</text>
<text x="398.2" y="55.9">3</text>
<text x="33" y="67.4">11</text>
<text x="118.7" y="93.9">1</text>
<text x="180.7" y="90.4">7</text>
<text x="328.5" y="99.9">13</text>
<text x="130.9" y="102.9">8</text>
<text x="33.5" y="146.4">11</text>
<text x="323" y="173.4">9</text>
<text x="322.5" y="198.9">13</text>
</g>
<g font-size="3.6">
<text x="297" y="284.4">1 / 7</text>
<text x="355" y="284.4">ENTWURF</text>
<text x="397.7" y="284.4">C</text>
</g>
<g font-size="3.5">
<text x="45" y="17">Vorderansicht (von der Poti-Seite, Seitenwand Pos 13 nicht dargestellt)</text>
<text x="45" y="101">Draufsicht (Deckel abgenommen)</text>
</g>
<g font-size="3.2">
<text x="410.1" y="59" transform="rotate(-90 410.1 59)">92</text>
<text x="418.1" y="58.1" transform="rotate(-90 418.1 58.1)">100</text>
<text x="402.1" y="69" transform="rotate(-90 402.1 69)">40</text>
<text x="216.9" y="89.1">700</text>
<text x="404.1" y="148.1" transform="rotate(-90 404.1 148.1)">172</text>
<text x="206.4" y="193.1">658</text>
</g>
<g font-size="3">
<text x="231.5" y="253.4">Buggy – pneumatische Gangschaltung · Zylinderbox</text>
<text x="318.3" y="284.4">2026-11-11</text>
</g>
<g font-size="2.7">
<text x="231.5" y="261.4">siehe Stückliste</text>
<text x="331.5" y="261.4">1 Satz</text>
</g>
<g font-size="2.6">
<text x="23.2" y="202.3">Pos</text>
<text x="32.2" y="202.3">Menge</text>
<text x="43.2" y="202.3">Benennung</text>
<text x="81.2" y="202.3">Werkstoff</text>
<text x="111.2" y="202.3">Halbzeug / Abmessung</text>
<text x="169.2" y="202.3">Zeichnung</text>
<text x="191.2" y="202.3">Bemerkung</text>
<text x="23.2" y="207.3">1</text>
<text x="32.2" y="207.3">1</text>
<text x="43.2" y="207.3">Grundplatte</text>
<text x="81.2" y="207.3">1.4301</text>
<text x="111.2" y="207.3">Blech 6 × 172 × 700</text>
<text x="169.2" y="207.3">ZB-02</text>
<text x="191.2" y="207.3">Schweißgruppe ZB-01</text>
<text x="23.2" y="212.3">2</text>
<text x="32.2" y="212.3">1</text>
<text x="43.2" y="212.3">Stirnwand</text>
<text x="81.2" y="212.3">1.4301</text>
<text x="111.2" y="212.3">Blech 2, gekantet, Flansch 25</text>
<text x="169.2" y="212.3">ZB-03</text>
<text x="191.2" y="212.3">Schweißgruppe ZB-01</text>
<text x="23.2" y="217.3">3</text>
<text x="32.2" y="217.3">3</text>
<text x="43.2" y="217.3">Knotenblech</text>
<text x="81.2" y="217.3">1.4301</text>
<text x="111.2" y="217.3">Blech 4, Dreieck 40 × 55</text>
<text x="169.2" y="217.3">ZB-03</text>
<text x="191.2" y="217.3">Schweißgruppe ZB-01</text>
<text x="23.2" y="222.3">4</text>
<text x="23.2" y="227.3">5</text>
<text x="32.2" y="222.3">2</text>
<text x="32.2" y="227.3">1</text>
<text x="43.2" y="222.3">Lagerbock G / A</text>
<text x="43.2" y="227.3">Lagerbock B</text>
<text x="81.2" y="222.3">1.4301</text>
<text x="81.2" y="227.3">1.4301</text>
<text x="111.2" y="222.3">Winkel 60×60×6, L 50</text>
<text x="111.2" y="227.3">Winkel 40×40×5, L 50</text>
<text x="169.2" y="222.3">ZB-04</text>
<text x="169.2" y="227.3">ZB-04</text>
<text x="191.2" y="222.3">Profi l EN 10056-1*</text>
<text x="191.2" y="227.3">Profi l EN 10056-1*</text>
<text x="23.2" y="232.3">6</text>
<text x="32.2" y="232.3">1</text>
<text x="43.2" y="232.3">Mitnehmer</text>
<text x="81.2" y="232.3">1.4301</text>
<text x="111.2" y="232.3">Winkel 40×40×5, L 50</text>
<text x="169.2" y="232.3">ZB-04</text>
<text x="191.2" y="232.3">Profi l EN 10056-1*</text>
<text x="23.2" y="237.3">7</text>
<text x="32.2" y="237.3">1</text>
<text x="43.2" y="237.3">Schlitten</text>
<text x="81.2" y="237.3">1.4301</text>
<text x="111.2" y="237.3">Blech 6 × 50 × 142</text>
<text x="169.2" y="237.3">ZB-05</text>
<text x="23.2" y="242.3">8</text>
<text x="32.2" y="242.3">1</text>
<text x="43.2" y="242.3">Anschlaghülse</text>
<text x="81.2" y="242.3">1.4305</text>
<text x="111.2" y="242.3">Rund Ø16 × 40</text>
<text x="169.2" y="242.3">ZB-05</text>
<text x="23.2" y="247.3">9</text>
<text x="32.2" y="247.3">1</text>
<text x="43.2" y="247.3">Poti-Lasche</text>
<text x="81.2" y="247.3">1.4301</text>
<text x="111.2" y="247.3">Blech 3 × 16 × 57</text>
<text x="169.2" y="247.3">ZB-05</text>
<text x="23.2" y="252.3">10</text>
<text x="23.2" y="257.3">11</text>
<text x="32.2" y="252.3">1</text>
<text x="32.2" y="257.3">1</text>
<text x="43.2" y="252.3">Deckel</text>
<text x="43.2" y="257.3">Rückwand</text>
<text x="81.2" y="252.3">PC, glasklar, UV</text>
<text x="81.2" y="257.3">1.4301</text>
<text x="111.2" y="252.3">Platte 5 × 172 × 660</text>
<text x="111.2" y="257.3">Blech 1,5, gekantet, Flansch 25</text>
<text x="169.2" y="252.3">ZB-06</text>
<text x="169.2" y="257.3">ZB-03</text>
<text x="191.2" y="252.3">Auftraggeber</text>
<text x="191.2" y="257.3">Schweißgruppe ZB-01</text>
<text x="23.2" y="262.3">12</text>
<text x="32.2" y="262.3">18</text>
<text x="43.2" y="262.3">Einnietmutter M5</text>
<text x="81.2" y="262.3">A2</text>
<text x="111.2" y="262.3">Flachkopf, Klemmbereich ≥ 1,5–2*</text>
<text x="169.2" y="262.3">ZB-01</text>
<text x="191.2" y="262.3">nach dem Schweißen</text>
<text x="23.2" y="267.3">13</text>
<text x="32.2" y="267.3">2</text>
<text x="43.2" y="267.3">Seitenwand</text>
<text x="81.2" y="267.3">1.4301</text>
<text x="111.2" y="267.3">Blech 1,5, gekantet, Flansch 25</text>
<text x="169.2" y="267.3">ZB-06</text>
<text x="191.2" y="267.3">Schweißgruppe ZB-01</text>
<text x="23.2" y="272.3">14</text>
<text x="32.2" y="272.3">1</text>
<text x="43.2" y="272.3">Dichtband</text>
<text x="81.2" y="272.3">EPDM-Zellkautschuk</text>
<text x="111.2" y="272.3">10 × 5 selbstklebend, ca. 1,6 m</text>
<text x="169.2" y="272.3">–</text>
<text x="191.2" y="272.3">Auftraggeber</text>
</g>
<g font-size="2.5">
<text x="76" y="38">Ventilstapel (Kaufteile)</text>
<text x="81" y="153.5">3 Ventile M-04</text>
<text x="273" y="174.5">Poti</text>
<text x="232" y="213.1">Pos 1–3, 11, 13 als Schweißbaugruppe (Wanne), siehe BGY-ZB-01</text>
<text x="232" y="216.7">Pos 4–9 lose liefern, Pos 12 setzt der Fertiger nach dem Schweißen</text>
<text x="232" y="220.3">Pos 10 und 14 beschaff t der Auftraggeber (Deckel erst an der Wanne messen)</text>
<text x="232" y="223.9">Strich-Zweipunkt: Kaufteile des Auftraggebers (Zylinder, Führung,</text>
<text x="232" y="227.5">Poti, FK-32, Gabelköpfe, Seile, Ventile), nicht im Lieferumfang</text>
<text x="232" y="231.1">Maße in mm · Allgemeintoleranzen ISO 2768-mK</text>
<text x="232" y="234.7">Werkstückkanten ISO 13715: −0,3 (alle Kanten entgratet)</text>
<text x="232" y="238.3">Oberfl äche roh, Schweißnähte gebeizt/passiviert, keine Alu- oder Stahl-Werkzeugspuren (Fremdrost)</text>
<text x="232" y="241.9">Orange mit * = Prüfmaß: vor Fertigung vom Auftraggeber bestätigen</text>
</g>
<g font-size="1.9">
<text x="231" y="249.6">Projekt</text>
<text x="231" y="257.6">Werkstoff</text>
<text x="331" y="257.6">Halbzeug · Menge</text>
<text x="231" y="265.6">Benennung</text>
<text x="351" y="265.6">Maßstab</text>
<text x="381" y="265.6">Projektion</text>
<text x="231" y="277.6">Zeichnungs-Nr.</text>
<text x="291" y="277.6">Blatt</text>
<text x="313" y="277.6">Datum</text>
<text x="343" y="277.6">Status</text>
<text x="389" y="277.6">Index</text>
</g>
</svg>
